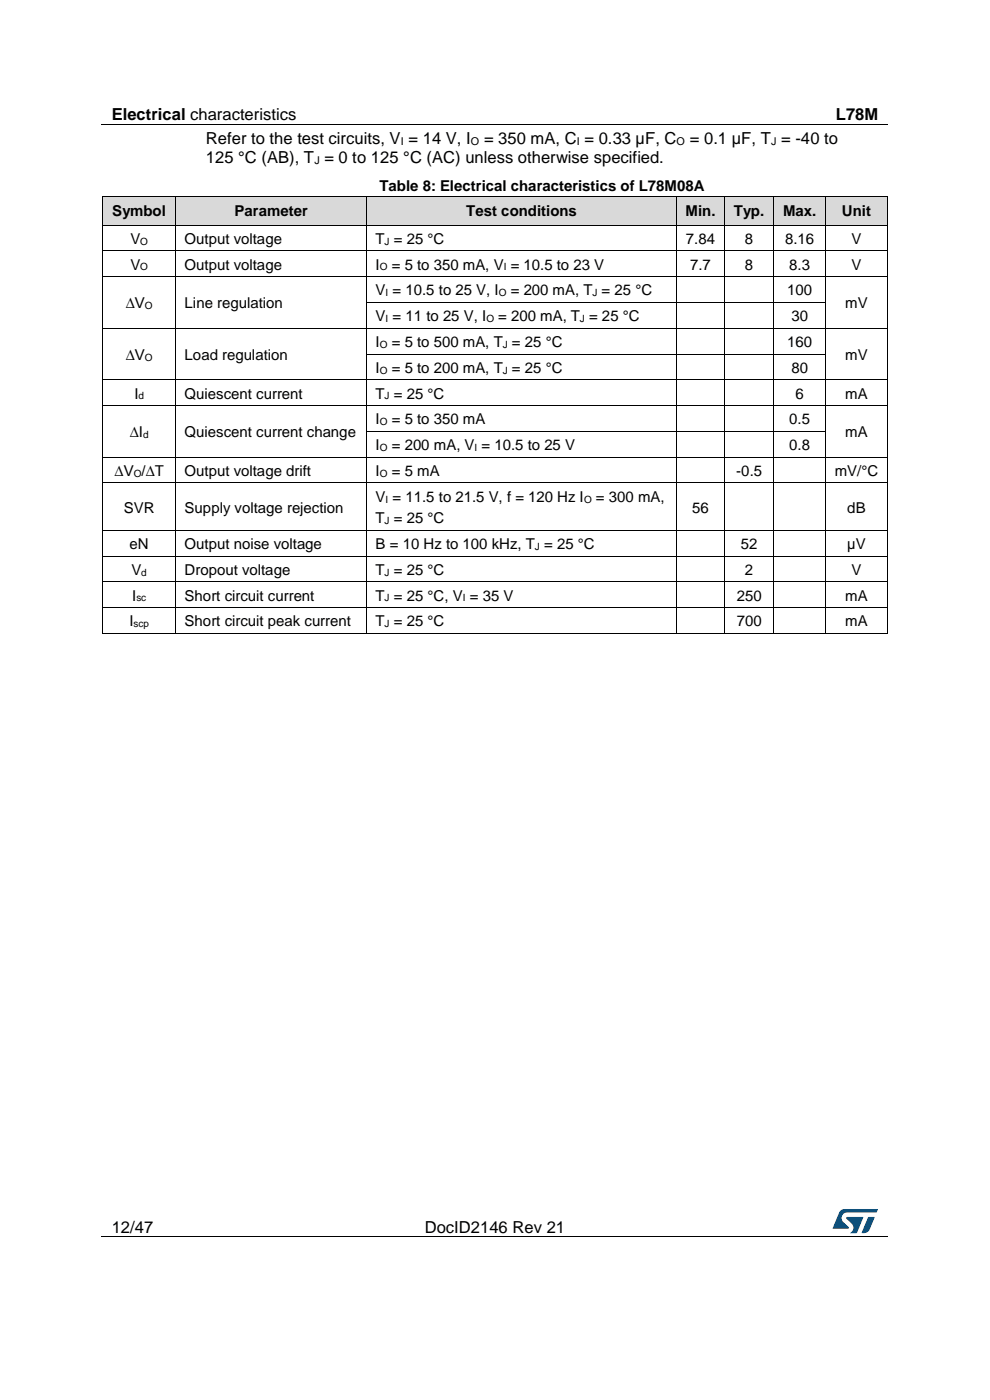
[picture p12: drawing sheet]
<svg xmlns="http://www.w3.org/2000/svg" width="210mm" height="297mm" viewBox="0 0 210 297" stroke-linecap="round" stroke-linejoin="round" font-family="sans-serif">
<path d="M21.5 26.5h166.8M21.5 262.4h166.8" fill="none" stroke="#000" stroke-width=".21"/>
<g fill="#000">
<path d="M105.3 26.4h.2v.1h-.2z" fill-rule="evenodd"/>
<path d="M61.6 262.3h.1v.2h-.1z" fill-rule="evenodd"/>
<path d="M148 262.3h.2v.2h-.2z" fill-rule="evenodd"/>
</g>
<g fill="#005288">
<path d="M178.2 256.9l.6-.4h.4l7 .1-.3 .6h-6.1a1.26 1.26 0 0 0-1.3 1.1 1.26 1.26 0 0 0 .8 1.4l.7 .6v.3l-3.3 .1z"/>
<path d="M184.2 258.2l1.3 .1-1 2.5a1.32 1.32 0 0 1-1.7 .7z"/>
<path d="M179.6 258.2l3.6 .1-1.5 3.3h-1.4a1.35 1.35 0 0 0 .7-1.2 1.35 1.35 0 0 0-.8-1.2l-.6-.6z"/>
</g>
<g fill="#d9d9d9">
<path d="M21.9 41.7h15.3v6h-15.3z" fill-rule="evenodd"/>
<path d="M23.7 41.7h11.7v6h-11.7z" fill-rule="evenodd"/>
<path d="M37.3 41.7h40.5v6h-40.5z" fill-rule="evenodd"/>
<path d="M39.2 41.7h36.7v6h-36.7z" fill-rule="evenodd"/>
<path d="M77.8 41.7h65.7v6h-65.7z" fill-rule="evenodd"/>
<path d="M79.7 41.7h61.9v6h-61.9z" fill-rule="evenodd"/>
<path d="M143.5 41.7h10.2v6h-10.2z" fill-rule="evenodd"/>
<path d="M145.4 41.7h6.4v6h-6.4z" fill-rule="evenodd"/>
<path d="M153.7 41.7h10.4v6h-10.4z" fill-rule="evenodd"/>
<path d="M155.6 41.7h6.7v6h-6.7z" fill-rule="evenodd"/>
<path d="M164.2 41.7h10.9v6h-10.9z" fill-rule="evenodd"/>
<path d="M166.1 41.7h7.1v6h-7.1z" fill-rule="evenodd"/>
<path d="M175.2 41.7h13v6h-13z" fill-rule="evenodd"/>
<path d="M177 41.7h9.4v6h-9.4z" fill-rule="evenodd"/>
</g>
<g fill="#000">
<path d="M21.7 47.7h.2v.1h-.2z" fill-rule="evenodd"/>
<path d="M21.7 47.7h.2v.1h-.2z" fill-rule="evenodd"/>
<path d="M21.7 53.1h.2v.2h-.2z" fill-rule="evenodd"/>
<path d="M21.7 58.6h.2v.2h-.2z" fill-rule="evenodd"/>
<path d="M21.7 41.6l.1 .1z" fill-rule="evenodd"/>
<path d="M21.7 41.6l.1 .1z" fill-rule="evenodd"/>
<path d="M21.9 47.7h.1v.1h-.1z" fill-rule="evenodd"/>
<path d="M37.1 47.7h.2v.1h-.2z" fill-rule="evenodd"/>
<path d="M37.1 53.1h.2v.2h-.2z" fill-rule="evenodd"/>
<path d="M37.1 58.6h.2v.2h-.2z" fill-rule="evenodd"/>
<path d="M37.2 41.6l.1 .1z" fill-rule="evenodd"/>
<path d="M37.3 47.7h.2v.1h-.2z" fill-rule="evenodd"/>
<path d="M77.7 47.7h.2v.1h-.2z" fill-rule="evenodd"/>
<path d="M77.7 53.1h.2v.2h-.2z" fill-rule="evenodd"/>
<path d="M77.7 58.6h.2v.2h-.2z" fill-rule="evenodd"/>
<path d="M77.7 41.6l.1 .1z" fill-rule="evenodd"/>
<path d="M77.9 47.7h.1v.1h-.1z" fill-rule="evenodd"/>
<path d="M143.4 47.7h.1v.1h-.1z" fill-rule="evenodd"/>
<path d="M143.4 53.1h.1v.2h-.1z" fill-rule="evenodd"/>
<path d="M143.4 58.6h.1v.2h-.1z" fill-rule="evenodd"/>
<path d="M143.4 41.6l.1 .1z" fill-rule="evenodd"/>
<path d="M143.5 47.7h.2v.1h-.2z" fill-rule="evenodd"/>
<path d="M153.6 47.7h.2v.1h-.2z" fill-rule="evenodd"/>
<path d="M153.6 53.1h.2v.2h-.2z" fill-rule="evenodd"/>
<path d="M153.6 58.6h.2v.2h-.2z" fill-rule="evenodd"/>
<path d="M153.7 41.6v.1z" fill-rule="evenodd"/>
<path d="M153.8 47.7h.2v.1h-.2z" fill-rule="evenodd"/>
<path d="M164.1 47.7h.1v.1h-.1z" fill-rule="evenodd"/>
<path d="M164.1 53.1h.1v.2h-.1z" fill-rule="evenodd"/>
<path d="M164.1 58.6h.1v.2h-.1z" fill-rule="evenodd"/>
<path d="M164.1 41.6l.1 .1z" fill-rule="evenodd"/>
<path d="M164.2 47.7h.2v.1h-.2z" fill-rule="evenodd"/>
<path d="M175 47.7h.2v.1h-.2z" fill-rule="evenodd"/>
<path d="M175 53.1h.2v.2h-.2z" fill-rule="evenodd"/>
<path d="M175 58.6h.2v.2h-.2z" fill-rule="evenodd"/>
<path d="M175.1 41.6l.1 .1z" fill-rule="evenodd"/>
<path d="M175.2 47.7h.2v.1h-.2z" fill-rule="evenodd"/>
<path d="M188.2 47.7h.1v.1h-.1z" fill-rule="evenodd"/>
<path d="M188.2 47.7h.1v.1h-.1z" fill-rule="evenodd"/>
<path d="M188.2 53.1h.1v.2h-.1z" fill-rule="evenodd"/>
<path d="M188.2 58.6h.1v.2h-.1z" fill-rule="evenodd"/>
<path d="M188.2 41.6l.1 .1z" fill-rule="evenodd"/>
<path d="M188.2 41.6l.1 .1z" fill-rule="evenodd"/>
<path d="M21.7 64.1h.2v.1h-.2z" fill-rule="evenodd"/>
<path d="M21.7 69.5h.2v.2h-.2z" fill-rule="evenodd"/>
<path d="M21.7 75h.2v.2h-.2z" fill-rule="evenodd"/>
<path d="M37.1 64.1h.2v.1h-.2z" fill-rule="evenodd"/>
<path d="M37.1 69.5h.2v.2h-.2z" fill-rule="evenodd"/>
<path d="M37.1 75h.2v.2h-.2z" fill-rule="evenodd"/>
<path d="M77.7 64.1h.2v.1h-.2z" fill-rule="evenodd"/>
<path d="M77.7 69.5h.2v.2h-.2z" fill-rule="evenodd"/>
<path d="M77.7 75h.2v.2h-.2z" fill-rule="evenodd"/>
<path d="M143.4 64.1h.1v.1h-.1z" fill-rule="evenodd"/>
<path d="M143.4 69.5h.1v.2h-.1z" fill-rule="evenodd"/>
<path d="M143.4 75h.1v.2h-.1z" fill-rule="evenodd"/>
<path d="M153.6 64.1h.2v.1h-.2z" fill-rule="evenodd"/>
<path d="M153.6 69.5h.2v.2h-.2z" fill-rule="evenodd"/>
<path d="M153.6 75h.2v.2h-.2z" fill-rule="evenodd"/>
<path d="M164.1 64.1h.1v.1h-.1z" fill-rule="evenodd"/>
<path d="M164.1 69.5h.1v.2h-.1z" fill-rule="evenodd"/>
<path d="M164.1 75h.1v.2h-.1z" fill-rule="evenodd"/>
<path d="M175 64.1h.2v.1h-.2z" fill-rule="evenodd"/>
<path d="M175 69.5h.2v.2h-.2z" fill-rule="evenodd"/>
<path d="M175 75h.2v.2h-.2z" fill-rule="evenodd"/>
<path d="M188.2 64.1h.1v.1h-.1z" fill-rule="evenodd"/>
<path d="M188.2 69.5h.1v.2h-.1z" fill-rule="evenodd"/>
<path d="M188.2 75h.1v.2h-.1z" fill-rule="evenodd"/>
<path d="M21.7 80.5h.2v.2h-.2z" fill-rule="evenodd"/>
<path d="M21.7 85.9h.2v.2h-.2z" fill-rule="evenodd"/>
<path d="M21.7 91.4h.2v.2h-.2z" fill-rule="evenodd"/>
<path d="M21.7 96.9h.2v.1h-.2z" fill-rule="evenodd"/>
<path d="M37.1 80.5h.2v.2h-.2z" fill-rule="evenodd"/>
<path d="M37.1 85.9h.2v.2h-.2z" fill-rule="evenodd"/>
<path d="M37.1 91.4h.2v.2h-.2z" fill-rule="evenodd"/>
<path d="M37.1 96.9h.2v.1h-.2z" fill-rule="evenodd"/>
<path d="M77.7 80.5h.2v.2h-.2z" fill-rule="evenodd"/>
<path d="M77.7 85.9h.2v.2h-.2z" fill-rule="evenodd"/>
<path d="M77.7 91.4h.2v.2h-.2z" fill-rule="evenodd"/>
<path d="M77.7 96.9h.2v.1h-.2z" fill-rule="evenodd"/>
<path d="M143.4 80.5h.1v.2h-.1z" fill-rule="evenodd"/>
<path d="M143.4 85.9h.1v.2h-.1z" fill-rule="evenodd"/>
<path d="M143.4 91.4h.1v.2h-.1z" fill-rule="evenodd"/>
<path d="M143.4 96.9h.1v.1h-.1z" fill-rule="evenodd"/>
<path d="M153.6 80.5h.2v.2h-.2z" fill-rule="evenodd"/>
<path d="M153.6 85.9h.2v.2h-.2z" fill-rule="evenodd"/>
<path d="M153.6 91.4h.2v.2h-.2z" fill-rule="evenodd"/>
<path d="M153.6 96.9h.2v.1h-.2z" fill-rule="evenodd"/>
<path d="M164.1 80.5h.1v.2h-.1z" fill-rule="evenodd"/>
<path d="M164.1 85.9h.1v.2h-.1z" fill-rule="evenodd"/>
<path d="M164.1 91.4h.1v.2h-.1z" fill-rule="evenodd"/>
<path d="M164.1 96.9h.1v.1h-.1z" fill-rule="evenodd"/>
<path d="M175 80.5h.2v.2h-.2z" fill-rule="evenodd"/>
<path d="M175 85.9h.2v.2h-.2z" fill-rule="evenodd"/>
<path d="M175 91.4h.2v.2h-.2z" fill-rule="evenodd"/>
<path d="M175 96.9h.2v.1h-.2z" fill-rule="evenodd"/>
<path d="M188.2 80.5h.1v.2h-.1z" fill-rule="evenodd"/>
<path d="M188.2 85.9h.1v.2h-.1z" fill-rule="evenodd"/>
<path d="M188.2 91.4h.1v.2h-.1z" fill-rule="evenodd"/>
<path d="M188.2 96.9h.1v.1h-.1z" fill-rule="evenodd"/>
<path d="M21.7 102.3h.2v.2h-.2z" fill-rule="evenodd"/>
<path d="M21.7 112.4h.2v.2h-.2z" fill-rule="evenodd"/>
<path d="M21.7 117.9h.2v.1h-.2z" fill-rule="evenodd"/>
<path d="M37.1 102.3h.2v.2h-.2z" fill-rule="evenodd"/>
<path d="M37.1 112.4h.2v.2h-.2z" fill-rule="evenodd"/>
<path d="M37.1 117.9h.2v.1h-.2z" fill-rule="evenodd"/>
<path d="M77.7 102.3h.2v.2h-.2z" fill-rule="evenodd"/>
<path d="M77.7 112.4h.2v.2h-.2z" fill-rule="evenodd"/>
<path d="M77.7 117.9h.2v.1h-.2z" fill-rule="evenodd"/>
<path d="M143.4 102.3h.1v.2h-.1z" fill-rule="evenodd"/>
<path d="M143.4 112.4h.1v.2h-.1z" fill-rule="evenodd"/>
<path d="M143.4 117.9h.1v.1h-.1z" fill-rule="evenodd"/>
<path d="M153.6 102.3h.2v.2h-.2z" fill-rule="evenodd"/>
<path d="M153.6 112.4h.2v.2h-.2z" fill-rule="evenodd"/>
<path d="M153.6 117.9h.2v.1h-.2z" fill-rule="evenodd"/>
<path d="M164.1 102.3h.1v.2h-.1z" fill-rule="evenodd"/>
<path d="M164.1 112.4h.1v.2h-.1z" fill-rule="evenodd"/>
<path d="M164.1 117.9h.1v.1h-.1z" fill-rule="evenodd"/>
<path d="M175 102.3h.2v.2h-.2z" fill-rule="evenodd"/>
<path d="M175 112.4h.2v.2h-.2z" fill-rule="evenodd"/>
<path d="M175 117.9h.2v.1h-.2z" fill-rule="evenodd"/>
<path d="M188.2 102.3h.1v.2h-.1z" fill-rule="evenodd"/>
<path d="M188.2 112.4h.1v.2h-.1z" fill-rule="evenodd"/>
<path d="M188.2 117.9h.1v.1h-.1z" fill-rule="evenodd"/>
<path d="M21.7 123.3h.2v.2h-.2z" fill-rule="evenodd"/>
<path d="M21.7 128.8h.2v.2h-.2z" fill-rule="evenodd"/>
<path d="M21.7 134.3h.2v.2h-.2z" fill-rule="evenodd"/>
<path d="M21.7 134.3h.2v.2h-.2z" fill-rule="evenodd"/>
<path d="M37.1 123.3h.2v.2h-.2z" fill-rule="evenodd"/>
<path d="M37.1 128.8h.2v.2h-.2z" fill-rule="evenodd"/>
<path d="M37.1 134.3h.2v.2h-.2z" fill-rule="evenodd"/>
<path d="M77.7 123.3h.2v.2h-.2z" fill-rule="evenodd"/>
<path d="M77.7 128.8h.2v.2h-.2z" fill-rule="evenodd"/>
<path d="M77.7 134.3h.2v.2h-.2z" fill-rule="evenodd"/>
<path d="M143.4 123.3h.1v.2h-.1z" fill-rule="evenodd"/>
<path d="M143.4 128.8h.1v.2h-.1z" fill-rule="evenodd"/>
<path d="M143.4 134.3h.1v.2h-.1z" fill-rule="evenodd"/>
<path d="M153.6 123.3h.2v.2h-.2z" fill-rule="evenodd"/>
<path d="M153.6 128.8h.2v.2h-.2z" fill-rule="evenodd"/>
<path d="M153.6 134.3h.2v.2h-.2z" fill-rule="evenodd"/>
<path d="M164.1 123.3h.1v.2h-.1z" fill-rule="evenodd"/>
<path d="M164.1 128.8h.1v.2h-.1z" fill-rule="evenodd"/>
<path d="M164.1 134.3h.1v.2h-.1z" fill-rule="evenodd"/>
<path d="M175 123.3h.2v.2h-.2z" fill-rule="evenodd"/>
<path d="M175 128.8h.2v.2h-.2z" fill-rule="evenodd"/>
<path d="M175 134.3h.2v.2h-.2z" fill-rule="evenodd"/>
<path d="M188.2 123.3h.1v.2h-.1z" fill-rule="evenodd"/>
<path d="M188.2 128.8h.1v.2h-.1z" fill-rule="evenodd"/>
<path d="M188.2 134.3h.1v.2h-.1z" fill-rule="evenodd"/>
<path d="M188.2 134.3h.1v.2h-.1z" fill-rule="evenodd"/>
</g>
<g fill="none" stroke="#000" stroke-width=".21">
<path d="M21.8 41.7v6M21.8 47.8v5.3M21.8 53.3v5.3M21.8 58.8v5.3M21.8 41.6h15.4M21.9 53.2h15.2M21.9 58.7h15.2M22 47.8h15.1M37.2 41.7v6M37.2 47.8v5.3M37.2 53.3v5.3M37.2 58.8v5.3"/>
<path d="M37.3 41.6h40.4M37.3 53.2h40.4M37.3 58.7h40.4M37.5 47.8h40.2M77.8 41.7v6M77.8 47.8v5.3M77.8 53.3v5.3M77.8 58.8v5.3M77.8 41.6h65.6M77.9 53.2h65.5M77.9 58.7h65.5M78 47.8h65.4"/>
<path d="M143.5 41.7v6M143.5 47.8v5.3M143.5 53.3v5.3M143.5 58.8v5.3M143.5 41.6h10.2M143.5 53.2h10.1M143.5 58.7h10.1M143.7 47.8h9.9M153.7 41.7v6M153.7 47.8v5.3M153.7 53.3v5.3M153.7 58.8v5.3"/>
<path d="M153.7 41.6h10.4M153.8 53.2h10.3M153.8 58.7h10.3M154 47.8h10.1M164.2 41.7v6M164.2 47.8v5.3M164.2 53.3v5.3M164.2 58.8v5.3M164.2 41.6h10.9M164.2 53.2h10.8M164.2 58.7h10.8M164.4 47.8h10.6"/>
<path d="M175.1 41.7v6M175.1 47.8v5.3M175.1 53.3v5.3M175.1 58.8v5.3M175.2 41.6h13M175.2 53.2h13M175.2 58.7h13M175.4 47.8h12.8M188.3 41.7v6M188.3 47.8v5.3M188.3 53.3v5.3M188.3 58.8v5.3"/>
<path d="M21.8 64.2v5.3M21.8 69.7v5.3M21.8 75.2v5.3M21.9 69.6h15.2M37.2 64.2v5.3M37.2 69.7v5.3M37.2 75.2v5.3M37.3 69.6h40.4M77.8 64.2v5.3M77.8 69.7v5.3M77.8 75.2v5.3M77.9 64.1h65.5"/>
<path d="M77.9 69.6h65.5M77.9 75.1h65.5M143.5 64.2v5.3M143.5 69.7v5.3M143.5 75.2v5.3M143.5 64.1h10.1M143.5 69.6h10.1M143.5 75.1h10.1M153.7 64.2v5.3M153.7 69.7v5.3M153.7 75.2v5.3M153.8 64.1h10.3"/>
<path d="M153.8 69.6h10.3M153.8 75.1h10.3M164.2 64.2v5.3M164.2 69.7v5.3M164.2 75.2v5.3M164.2 64.1h10.8M164.2 69.6h10.8M164.2 75.1h10.8M175.1 64.2v5.3M175.1 69.7v5.3M175.1 75.2v5.3M175.2 69.6h13"/>
<path d="M188.3 64.2v5.3M188.3 69.7v5.3M188.3 75.2v5.3M21.8 80.7v5.2M21.8 86.1v5.3M21.8 91.6v5.3M21.8 97v5.3M21.9 80.6h15.2M21.9 86h15.2M21.9 97h15.2M37.2 80.7v5.2M37.2 86.1v5.3"/>
<path d="M37.2 91.6v5.3M37.2 97v5.3M37.3 80.6h40.4M37.3 86h40.4M37.3 97h40.4M77.8 80.7v5.2M77.8 86.1v5.3M77.8 91.6v5.3M77.8 97v5.3M77.9 80.6h65.5M77.9 86h65.5M77.9 91.5h65.5"/>
<path d="M77.9 97h65.5M143.5 80.7v5.2M143.5 86.1v5.3M143.5 91.6v5.3M143.5 97v5.3M143.5 80.6h10.1M143.5 86h10.1M143.5 91.5h10.1M143.5 97h10.1M153.7 80.7v5.2M153.7 86.1v5.3M153.7 91.6v5.3"/>
<path d="M153.7 97v5.3M153.8 80.6h10.3M153.8 86h10.3M153.8 91.5h10.3M153.8 97h10.3M164.2 80.7v5.2M164.2 86.1v5.3M164.2 91.6v5.3M164.2 97v5.3M164.2 80.6h10.8M164.2 86h10.8M164.2 91.5h10.8"/>
<path d="M164.2 97h10.8M175.1 80.7v5.2M175.1 86.1v5.3M175.1 91.6v5.3M175.1 97v5.3M175.2 80.6h13M175.2 86h13M175.2 97h13M188.3 80.7v5.2M188.3 86.1v5.3M188.3 91.6v5.3M188.3 97v5.3"/>
<path d="M21.8 102.5v9.9M21.8 112.6v5.3M21.8 118v5.3M21.9 102.4h15.2M21.9 112.5h15.2M21.9 118h15.2M37.2 102.5v9.9M37.2 112.6v5.3M37.2 118v5.3M37.3 102.4h40.4M37.3 112.5h40.4M37.3 118h40.4"/>
<path d="M77.8 102.5v9.9M77.8 112.6v5.3M77.8 118v5.3M77.9 102.4h65.5M77.9 112.5h65.5M77.9 118h65.5M143.5 102.5v9.9M143.5 112.6v5.3M143.5 118v5.3M143.5 102.4h10.1M143.5 112.5h10.1M143.5 118h10.1"/>
<path d="M153.7 102.5v9.9M153.7 112.6v5.3M153.7 118v5.3M153.8 102.4h10.3M153.8 112.5h10.3M153.8 118h10.3M164.2 102.5v9.9M164.2 112.6v5.3M164.2 118v5.3M164.2 102.4h10.8M164.2 112.5h10.8M164.2 118h10.8"/>
<path d="M175.1 102.5v9.9M175.1 112.6v5.3M175.1 118v5.3M175.2 102.4h13M175.2 112.5h13M175.2 118h13M188.3 102.5v9.9M188.3 112.6v5.3M188.3 118v5.3M21.8 123.5v5.3M21.8 129v5.3M21.9 123.4h15.2"/>
<path d="M21.9 128.9h15.2M21.9 134.4h15.2M37.2 123.5v5.3M37.2 129v5.3M37.3 123.4h40.4M37.3 128.9h40.4M37.3 134.4h40.4M77.8 123.5v5.3M77.8 129v5.3M77.9 123.4h65.5M77.9 128.9h65.5M77.9 134.4h65.5"/>
<path d="M143.5 123.5v5.3M143.5 129v5.3M143.5 123.4h10.1M143.5 128.9h10.1M143.5 134.4h10.1M153.7 123.5v5.3M153.7 129v5.3M153.8 123.4h10.3M153.8 128.9h10.3M153.8 134.4h10.3M164.2 123.5v5.3M164.2 129v5.3"/>
<path d="M164.2 123.4h10.8M164.2 128.9h10.8M164.2 134.4h10.8M175.1 123.5v5.3M175.1 129v5.3M175.2 123.4h13M175.2 128.9h13M175.2 134.4h13M188.3 123.5v5.3M188.3 129v5.3"/>
</g>
<g font-size="3.5">
<text x="23.7" y="25.5">Electrical characteristics</text>
<text x="177.3" y="25.5">L78M</text>
<text x="43.7" y="30.6">Refer to the test circuits, V = 14 V, I</text>
<text x="43.7" y="34.7">125 °C (AB), T = 0 to 125 °C (AC) unless otherwise specified.</text>
<text x="102.7" y="30.6">= 350 mA, C = 0.33 µF, C</text>
<text x="146.3" y="30.6">= 0.1 µF, T = -40 to</text>
<text x="23.7" y="261.5">12/47</text>
<text x="90.1" y="261.5">DocID2146 Rev 21</text>
</g>
<g font-size="3.2">
<text x="80.5" y="40.4">Table 8: Electrical characteristics of L78M08A</text>
<text x="23.8" y="45.8">Symbol</text>
<text x="49.7" y="45.8">Parameter</text>
<text x="98.9" y="45.8">Test conditions</text>
<text x="145.4" y="45.8">Min.</text>
<text x="155.7" y="45.8">Typ.</text>
<text x="166.1" y="45.8">Max.</text>
<text x="178.6" y="45.8">Unit</text>
<text x="27.7" y="51.7">V</text>
<text x="39.2" y="51.7">Output voltage</text>
<text x="79.7" y="51.7">T = 25 °C</text>
<text x="145.5" y="51.7">7.84</text>
<text x="158" y="51.7">8</text>
<text x="166.5" y="51.7">8.16</text>
<text x="180.6" y="51.7">V</text>
<text x="27.7" y="57.2">V</text>
<text x="39.2" y="57.2">Output voltage</text>
<text x="79.7" y="57.2">I</text>
<text x="83.1" y="57.2">= 5 to 350 mA, V = 10.5 to 23 V</text>
<text x="146.4" y="57.2">7.7</text>
<text x="158" y="57.2">8</text>
<text x="167.4" y="57.2">8.3</text>
<text x="180.6" y="57.2">V</text>
<text x="26.7" y="65.4">∆V</text>
<text x="39.2" y="65.4">Line regulation</text>
<text x="79.7" y="62.7">V = 10.5 to 25 V, I</text>
<text x="108.4" y="62.7">= 200 mA, T = 25 °C</text>
<text x="167" y="62.7">100</text>
<text x="179.3" y="65.4">mV</text>
<text x="79.7" y="68.1">V = 11 to 25 V, I</text>
<text x="105.7" y="68.1">= 200 mA, T = 25 °C</text>
<text x="167.9" y="68.1">30</text>
<text x="26.7" y="76.3">∆V</text>
<text x="39.2" y="76.3">Load regulation</text>
<text x="79.7" y="73.6">I</text>
<text x="83.1" y="73.6">= 5 to 500 mA, T = 25 °C</text>
<text x="167" y="73.6">160</text>
<text x="179.3" y="76.3">mV</text>
<text x="79.7" y="79.1">I</text>
<text x="83.1" y="79.1">= 5 to 200 mA, T = 25 °C</text>
<text x="167.9" y="79.1">80</text>
<text x="28.5" y="84.5">I</text>
<text x="39.2" y="84.5">Quiescent current</text>
<text x="79.7" y="84.5">T = 25 °C</text>
<text x="168.7" y="84.5">6</text>
<text x="179.3" y="84.5">mA</text>
<text x="27.5" y="92.8">∆I</text>
<text x="39.2" y="92.8">Quiescent current change</text>
<text x="79.7" y="90">I</text>
<text x="79.7" y="95.5">I</text>
<text x="83.1" y="90">= 5 to 350 mA</text>
<text x="83.1" y="95.5">= 200 mA, V = 10.5 to 25 V</text>
<text x="167.4" y="90">0.5</text>
<text x="167.4" y="95.5">0.8</text>
<text x="179.3" y="92.8">mA</text>
<text x="24.3" y="100.9">∆V /∆T</text>
<text x="39.2" y="100.9">Output voltage drift</text>
<text x="79.7" y="100.9">I</text>
<text x="83.1" y="100.9">= 5 mA</text>
<text x="156.2" y="100.9">-0.5</text>
<text x="177.1" y="100.9">mV/°C</text>
<text x="79.7" y="106.4">V = 11.5 to 21.5 V, f = 120 Hz I</text>
<text x="126.4" y="106.4">= 300 mA,</text>
<text x="26.3" y="108.7">SVR</text>
<text x="39.2" y="108.7">Supply voltage rejection</text>
<text x="79.7" y="111">T = 25 °C</text>
<text x="146.8" y="108.7">56</text>
<text x="179.7" y="108.7">dB</text>
<text x="27.5" y="116.5">eN</text>
<text x="39.2" y="116.5">Output noise voltage</text>
<text x="79.7" y="116.5">B = 10 Hz to 100 kHz, T = 25 °C</text>
<text x="157.2" y="116.5">52</text>
<text x="179.7" y="116.5">µV</text>
<text x="27.9" y="121.9">V</text>
<text x="39.2" y="121.9">Dropout voltage</text>
<text x="79.7" y="121.9">T = 25 °C</text>
<text x="158" y="121.9">2</text>
<text x="180.6" y="121.9">V</text>
<text x="28" y="127.4">I</text>
<text x="39.2" y="127.4">Short circuit current</text>
<text x="79.7" y="127.4">T = 25 °C, V = 35 V</text>
<text x="156.3" y="127.4">250</text>
<text x="179.3" y="127.4">mA</text>
<text x="27.4" y="132.9">I</text>
<text x="39.2" y="132.9">Short circuit peak current</text>
<text x="79.7" y="132.9">T = 25 °C</text>
<text x="156.3" y="132.9">700</text>
<text x="179.3" y="132.9">mA</text>
</g>
<g font-size="2.3">
<text x="66.7" y="34.8">J</text>
<text x="85" y="30.8">I</text>
<text x="99.9" y="30.8">O</text>
<text x="122.4" y="30.8">I</text>
<text x="143.5" y="30.8">O</text>
<text x="163.6" y="30.8">J</text>
</g>
<g font-size="2.1">
<text x="29.8" y="51.9">O</text>
<text x="81.6" y="51.9">J</text>
<text x="29.8" y="57.4">O</text>
<text x="80.6" y="57.4">O</text>
<text x="106.9" y="57.4">I</text>
<text x="30.7" y="65.6">O</text>
<text x="81.8" y="62.8">I</text>
<text x="105.8" y="62.8">O</text>
<text x="125.7" y="62.8">J</text>
<text x="81.8" y="68.3">I</text>
<text x="103.2" y="68.3">O</text>
<text x="123" y="68.3">J</text>
<text x="30.7" y="76.5">O</text>
<text x="80.6" y="73.8">O</text>
<text x="106.7" y="73.8">J</text>
<text x="80.6" y="79.3">O</text>
<text x="106.7" y="79.3">J</text>
<text x="29.4" y="84.7">d</text>
<text x="81.6" y="84.7">J</text>
<text x="30.4" y="92.9">d</text>
<text x="80.6" y="90.2">O</text>
<text x="80.6" y="95.6">O</text>
<text x="100.7" y="95.6">I</text>
<text x="28.4" y="101.1">O</text>
<text x="80.6" y="101.1">O</text>
<text x="81.8" y="106.6">I</text>
<text x="123.9" y="106.6">O</text>
<text x="81.6" y="111.2">J</text>
<text x="113.5" y="116.6">J</text>
<text x="30" y="122.1">d</text>
<text x="81.6" y="122.1">J</text>
<text x="28.9" y="127.6">sc</text>
<text x="81.6" y="127.6">J</text>
<text x="98.2" y="127.6">I</text>
<text x="28.3" y="133.1">scp</text>
<text x="81.6" y="133.1">J</text>
</g>
</svg>
